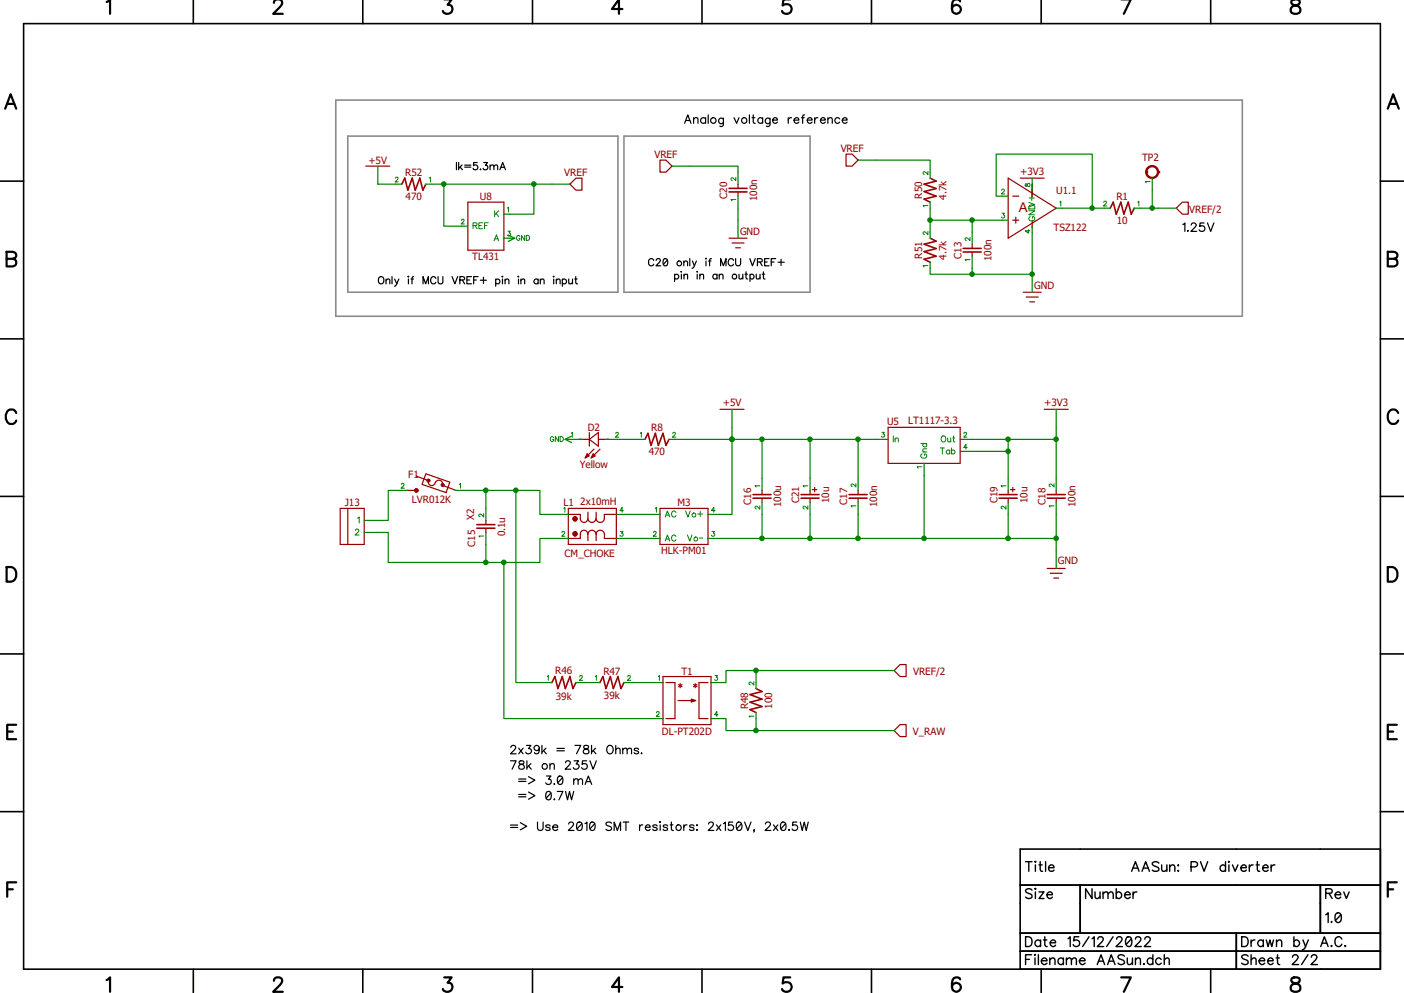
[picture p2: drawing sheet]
<svg xmlns="http://www.w3.org/2000/svg" width="297mm" height="210mm" viewBox="0 0 297 210" stroke-linecap="round" stroke-linejoin="round" font-family="sans-serif">
<path d="M0 0h297v210h-297z" fill-rule="evenodd" fill="#fff" stroke="#fff" stroke-width=".34"/>
<g fill="none" stroke="#000" stroke-width=".25">
<path d="M96.6 34.4v1.5M97 34.4v1.5M97.3 35.3l.5 .6M97.7 34.9l-.7 .7M98.3 34.9h1.3M98.3 35.3h1.3M101 34.4h-.8v.7a.53 .53 0 0 1 .8-.1 .53 .53 0 0 1-.2 .8 .53 .53 0 0 1-.7-.2M101.6 35.9h.1zM102.3 34.4h.8l-.4 .6a.5 .5 0 0 1 .4 .8 .5 .5 0 0 1-.9-.2M103.7 35.2l.4-.3 .3 .1 .1 .9M103.7 34.9v1M104.5 35.2l.4-.3 .3 .1 .1 .9"/>
<path d="M105.7 35.9l.6-1.5 .6 1.5M106 35.4h.7M144.8 26.1l.7-1.8 .7 1.8M145.1 25.5h.8M146.7 25.2l.5-.3 .4 .1 .1 1.1M146.7 24.9v1.2M149.3 24.9v1.2M149.3 25.1a.59 .59 0 0 0-.9-.1 .59 .59 0 0 0 0 .9 .59 .59 0 0 0 .9-.1M149.8 24.3v1.8M153 25v1.3a.47 .47 0 0 1-.2 .4 .47 .47 0 0 1-.5 0M153 25.2a.57 .57 0 0 0-.8-.1 .57 .57 0 0 0 0 .9 .57 .57 0 0 0 .8-.1M155.3 24.9l.5 1.2 .5-1.2"/>
<path d="M158.5 24.3v1.8M159.1 24.9h.6M159.3 24.3v1.4l.1 .3 .4 .1M161.3 25.1a.57 .57 0 0 0-.8 0 .57 .57 0 0 0 0 .8 .57 .57 0 0 0 .8-.1M161.3 24.9v1.2M162.9 25v1.3a.47 .47 0 0 1-.3 .4 .47 .47 0 0 1-.5 0M162.9 25.2a.57 .57 0 0 0-.8-.1 .57 .57 0 0 0 0 .9 .57 .57 0 0 0 .8-.1M163.4 25.4h1.1a.55 .55 0 0 0-.8-.5 .55 .55 0 0 0-.2 .9 .54 .54 0 0 0 1 0M166.8 24.9v1.2M167.4 24.9a.57 .57 0 0 0-.6 .5M168 25.4h1a.55 .55 0 0 0-.8-.5 .55 .55 0 0 0-.1 .9 .54 .54 0 0 0 .9 0M169.5 24.9h.6"/>
<path d="M170.2 24.3l-.3 .1-.1 .2v1.5M170.8 25.4h1a.55 .55 0 0 0-.8-.5 .55 .55 0 0 0-.1 .9 .54 .54 0 0 0 .9 0M172.3 24.9v1.2M173 24.9a.57 .57 0 0 0-.7 .5M173.6 25.4h1a.55 .55 0 0 0-.8-.5 .55 .55 0 0 0-.1 .9 .54 .54 0 0 0 .9 0M175.1 25.2l.5-.3 .4 .1 .1 1.1M175.1 24.9v1.2M177.6 25.1a.57 .57 0 0 0-.8 0 .57 .57 0 0 0 0 .8 .57 .57 0 0 0 .8-.1M178.2 25.4h1a.55 .55 0 0 0-.8-.5 .55 .55 0 0 0-.1 .9 .54 .54 0 0 0 .9 0M80.2 58.7l.3-.2a.75 .75 0 0 1 .7 .8 .75 .75 0 0 1-.9 .7l-.2-.5zM81.7 59.3l.3-.3 .4 .1 .1 .9M81.7 59v1"/>
<path d="M82.9 58.5v1.5M83.5 59l.4 1-.2 .5h-.3M84.4 59l-.5 1M86.3 58.5h.2zM86.4 59v1M87 59h.5M87.5 58.5l-.3 .3v1.2M92.2 58.9a.56 .56 0 0 0-.6-.4 .56 .56 0 0 0-.5 .6v.4a.57 .57 0 0 0 .5 .5 .57 .57 0 0 0 .6-.3M92.7 58.5v1.1a.52 .52 0 0 0 .5 .4 .52 .52 0 0 0 .5-.4v-1.1M95.6 58.5l.6 1.5 .6-1.5M97.3 59.2h.9l.1-.4-.4-.3h-.6v1.5M97.8 59.2l.5 .8"/>
<path d="M98.8 59.2h.6M99.7 58.5h-.9v1.5h.9M100.2 59.2h.6M101.1 58.5h-.9v1.5M101.6 59.3h1.3M102.3 58.6v1.3M104.9 59.2a.49 .49 0 0 1 .7 0 .49 .49 0 0 1 0 .7 .49 .49 0 0 1-.7-.1M104.9 59v1.5M106.2 58.5h.2zM106.3 59v1M106.8 59.3l.4-.3 .4 .1 .1 .9M106.8 59v1"/>
<path d="M109.6 58.5h.1zM109.7 59v1M110.2 59.3l.4-.3 .4 .1v.9M110.2 59v1M113.8 59v1M113.8 59.2a.49 .49 0 0 0-.7 0 .49 .49 0 0 0 0 .7 .49 .49 0 0 0 .7-.1M114.3 59.3l.4-.3 .3 .1 .1 .9M114.3 59v1M117.1 58.5h.1zM117.1 59v1M117.7 59.3l.3-.3 .4 .1 .1 .9M117.7 59v1"/>
<path d="M119 59v1.5M119 59.2a.49 .49 0 0 1 .7 0 .49 .49 0 0 1 0 .7 .49 .49 0 0 1-.7-.1M120.3 59l.1 1h.3l.4-.3M121.1 59v1M121.6 59h.5M121.8 58.5v1.2l.1 .3h.3M138.3 55.1a.56 .56 0 0 0-.6-.4 .56 .56 0 0 0-.5 .6v.4a.57 .57 0 0 0 .5 .5 .57 .57 0 0 0 .6-.3M138.8 55.1l.3-.4 .5 .1 .1 .2-.2 .5-.7 .7h1M140.5 54.8a.47 .47 0 0 1 .7 .2l.1 .4a.66 .66 0 0 1-.6 .8 .97 .97 0 0 1-.2-1.4zM141.2 55l-.9 .9M142.7 58v1.5M142.7 58.2a.5 .5 0 0 1 .7-.1 .5 .5 0 0 1 0 .8 .5 .5 0 0 1-.7-.1"/>
<path d="M144.1 57.5h.1zM144.1 58v1M144.7 55.5l.3-.3 .4 .1 .1 .9M144.7 55.2v1M144.7 58.3l.2-.3h.5l.1 1M144.7 58v1M145.9 54.7v1.5M146.5 55.2l.4 1-.3 .5h-.2M147.3 55.2l-.4 1M147.5 57.4v.1zM147.5 58v1M148 58.3l.3-.3h.5v1"/>
<path d="M148 58v1M149.4 54.6v.2zM149.4 55.2v1M149.9 55.2h.5M150.5 54.7l-.3 .1-.1 .2v1.2M151.7 58.2a.5 .5 0 0 0-.8-.1 .5 .5 0 0 0 0 .8 .5 .5 0 0 0 .8-.1M151.7 58v1M152.1 58.3l.3-.3h.5l.1 1M152.1 58v1M152.4 56.2v-1.5l.6 1.5 .6-1.5v1.5M155.2 55.1a.56 .56 0 0 0-.7-.4 .56 .56 0 0 0-.4 .6v.4a.57 .57 0 0 0 .4 .5 .57 .57 0 0 0 .7-.3M155.6 54.7v1.1a.54 .54 0 0 0 .5 .4 .54 .54 0 0 0 .6-.4v-1.1"/>
<path d="M156.3 58l.1 .9 .4 .1 .3-.3M157.1 58v1M157.6 58h.5M157.8 57.5v1.2l.4 .3M158.6 54.7l.6 1.5 .6-1.5M158.7 58v1.5M158.7 58.2a.48 .48 0 0 1 .7 0 .48 .48 0 0 1 0 .7 .48 .48 0 0 1-.7-.1M160 58l.1 .9 .3 .1 .4-.3M160.2 55.4h.9l.1-.5-.3-.2h-.7v1.5M160.7 55.4l.5 .8M160.8 58v1M161.2 58h.6"/>
<path d="M161.5 57.5v1.4l.3 .1M161.8 55.4h.5M162.7 54.7h-.9v1.5h.9M163.2 55.4h.5M164.1 54.7h-.9v1.5M164.6 55.5h1.3M165.2 54.8v1.3M250.2 47.5l.5-.3v1.7M251.2 48.9h.2zM252 47.6l.3-.4h.4l.4 .3-.3 .6-.9 .8h1.3M254.7 47.2h-.8l-.1 .7a.64 .64 0 0 1 1 .1 .64 .64 0 0 1-.2 .9 .64 .64 0 0 1-.9-.3M255.4 47.2l.7 1.7 .7-1.7"/>
<path d="M89.5 60v-1.5l.5 1.5 .6-1.5v1.5M108.1 158.1l.3-.5 .6 .2a.55 .55 0 0 1-.2 .8l-.8 .8h1.2M109.7 158.2l1 1.2M110.7 158.2l-1 1.2M111.4 157.6h.9l-.5 .7a.58 .58 0 0 1 .7 .7 .58 .58 0 0 1-.9 .4l-.4-.3M114.1 158.2a.57 .57 0 0 1-.8 .5 .57 .57 0 0 1-.2-.9 .57 .57 0 0 1 .9 .1 1.23 1.23 0 0 1-.4 1.5l-.4-.1-.1-.1M114.6 157.6v1.8M115 158.7l.6 .7M115.5 158.2l-.9 .9M117.8 158.3h1.6M117.8 158.8h1.6M121.6 157.6h1.3l-.9 1.8"/>
<path d="M123.6 157.7a.36 .36 0 0 0 .1 .6 .64 .64 0 0 1 .8 .3 .64 .64 0 0 1-.1 .7l-.6 .1a.51 .51 0 0 1-.4-.5 .51 .51 0 0 1 .5-.5l.3-.1a.36 .36 0 0 0 .2-.6zM125.1 157.6v1.8M125.5 158.7l.6 .7M126 158.2l-.9 .9M128.5 157.9a.66 .66 0 0 1 .8-.2 .66 .66 0 0 1 .4 .6v.5a.68 .68 0 0 1-.7 .6 .68 .68 0 0 1-.6-.6zM130.3 158.6l.4-.4 .4 .1 .1 1.1M130.3 157.6v1.8M131.7 158.6l.5-.4 .4 .1 .1 1.1M131.7 158.2v1.2M132.7 158.6l.4-.4 .4 .1 .1 1.1M135.1 158.5a.54 .54 0 0 0-.9 0v.2l.8 .2 .1 .3a.54 .54 0 0 1-.9 0M135.6 159.3h.2z"/>
<path d="M108 160.9h1.2l-.9 1.8M108 174.5h1.5M108 175h1.5M109.7 164.8h1.6M109.7 165.3h1.6M109.7 168h1.6M109.7 168.5h1.6M109.9 161a.36 .36 0 0 0 .2 .6 .64 .64 0 0 1 .7 .2 .64 .64 0 0 1-.1 .8l-.5 .1a.51 .51 0 0 1-.5-.6 .51 .51 0 0 1 .5-.4l.4-.1a.36 .36 0 0 0 .1-.6zM110.1 174l1.3 .8-1.3 .7M111.5 160.9v1.8M111.8 164.3l1.4 .7-1.4 .8M111.8 167.5l1.4 .8-1.4 .7"/>
<path d="M111.8 162l.6 .7M112.3 161.5l-.8 .8M113.7 173.9v1.2a.6 .6 0 0 0 .6 .5 .6 .6 0 0 0 .6-.5v-1.2M115.6 164.1h.9l-.5 .7a.59 .59 0 0 1 .5 1 .59 .59 0 0 1-1.1-.2M115.7 167.5a.58 .58 0 0 1 .8 .2 .9 .9 0 0 1-.5 1.5 1.14 1.14 0 0 1-.3-1.7zM116.3 161.8l.5-.3 .4 .1 .1 1.1M116.3 161.5v1.2M116.4 174.7a.54 .54 0 0 0-1 0l.1 .2 .8 .2 .1 .3a.54 .54 0 0 1-1 0M116.5 167.7l-1 1.1M116.9 175h1.1a.58 .58 0 0 0-.6-.5 .58 .58 0 0 0-.6 .6 .58 .58 0 0 0 .5 .5h.3l.4-.2M117.2 165.8h.1zM117.2 169.1h.1z"/>
<path d="M117.9 167.4h1.2l-.9 1.8M118.2 164.2a.58 .58 0 0 1 .8 .3 .9 .9 0 0 1-.6 1.4 1.14 1.14 0 0 1-.2-1.7zM119 164.5l-1 1.1M119.6 161.3l.4-.4 .6 .2a.55 .55 0 0 1-.2 .7l-.9 .9h1.2M119.6 167.4l.5 1.8 .4-1.8 .4 1.8 .5-1.8M120.3 174.3l.4-.4 .5 .1a.55 .55 0 0 1-.1 .8l-.9 .8h1.2M121.4 165.1l.4-.4 .4 .1 .1 1.1M121.4 164.7v1.2M121.5 160.9h.9l-.5 .7a.58 .58 0 0 1 .6 .6 .58 .58 0 0 1-.8 .5l-.4-.4M122.2 173.9a.61 .61 0 0 1 .9 .3 .9 .9 0 0 1-.6 1.4 .94 .94 0 0 1-.5-1.4zM122.3 165.1l.4-.4 .4 .1 .1 1.1M123.1 174.2l-1.1 1.1"/>
<path d="M123.7 174.2l.5-.3v1.7M123.8 165.9l.7-1.8 .7 1.8M124 165.3h.9M124.1 160.9h-.9l-.1 .8a.64 .64 0 0 1 1 0 .64 .64 0 0 1-.2 1 .64 .64 0 0 1-.9-.4M124.8 160.9l.7 1.8 .7-1.8M125 173.9a.58 .58 0 0 1 .8 .3 .9 .9 0 0 1-.6 1.4 1.14 1.14 0 0 1-.2-1.7zM125.8 174.2l-1 1.1M129.4 174.1a.67 .67 0 0 0-.7-.3 .67 .67 0 0 0-.5 .5l.2 .2 .8 .4 .2 .5a.78 .78 0 0 1-1.2 0M129.9 175.6v-1.7l.7 1.7 .7-1.7v1.7M131.8 173.9h1.2M132.4 173.9v1.7M135.3 174.5v1.1"/>
<path d="M136 174.5a.57 .57 0 0 0-.7 .5M136.5 175h1a.55 .55 0 0 0-.7-.5 .55 .55 0 0 0-.2 .9 .54 .54 0 0 0 .9 0M139 174.7a.54 .54 0 0 0-.9 0l.1 .2 .7 .2 .1 .3a.54 .54 0 0 1-.9 0M139.7 173.8v.1zM139.7 174.5v1.1M141.2 174.7a.54 .54 0 0 0-.9 0l.1 .2 .7 .2 .1 .3a.54 .54 0 0 1-.9 0M141.8 174.5h.6M142 173.9v1.4l.1 .3h.4M144.7 174.5v1.1M145.3 174.5a.57 .57 0 0 0-.6 .5M146.8 174.7a.54 .54 0 0 0-.9 0l.1 .2 .7 .2 .1 .3a.54 .54 0 0 1-.9 0M147.4 174.5h.1z"/>
<path d="M147.4 175.6h.1zM149.9 174.3l.3-.4 .6 .1a.55 .55 0 0 1-.1 .8l-.9 .8h1.2M151.6 174.5l.9 1.1M152.5 174.5l-.9 1.1M153 174.2l.5-.3v1.7M155 173.9h-.8l-.1 .7a.63 .63 0 0 1 .9 0 .63 .63 0 0 1-.1 1 .63 .63 0 0 1-.9-.3M156 173.9a.58 .58 0 0 1 .8 .3 .83 .83 0 0 1 .1 1 .83 .83 0 0 1-.9 .4 1.37 1.37 0 0 1 0-1.7zM156.8 174.2l-1 1.1M157.5 173.9l.7 1.7 .7-1.7M159.6 175.6h-.2h.2l-.2 .4M161.9 174.3l.1-.3 .3-.1 .6 .1a.55 .55 0 0 1-.2 .8l-.9 .8h1.3M163.6 174.5l.9 1.1"/>
<path d="M164.5 174.5l-.9 1.1M165.4 173.9a.58 .58 0 0 1 .8 .3 .9 .9 0 0 1-.6 1.4 1.14 1.14 0 0 1-.2-1.7zM166.2 174.2l-1 1.1M166.9 175.5v.1zM168.6 173.9h-.9l-.1 .7a.63 .63 0 0 1 1 0 .63 .63 0 0 1-.1 1 .63 .63 0 0 1-.9-.3M169.3 173.9l.4 1.7 .4-1.7 .5 1.7 .4-1.7"/>
<circle cx="150.9" cy="25.5" r=".6"/>
<circle cx="157.4" cy="25.5" r=".59"/>
<circle cx="143.7" cy="55.7" r=".51"/>
<circle cx="155.4" cy="58.5" r=".51"/>
<circle cx="115.2" cy="162.1" r=".59"/>
<circle cx="143.6" cy="175" r=".59"/>
</g>
<path d="M71 21.2h191.8v45.7h-191.8zM73.6 28.8h57.1v33h-57.1zM132 28.8h39.4v33h-39.4z" fill="none" stroke="#8a8a8a" stroke-width=".34"/>
<g fill="none" stroke="#008000" stroke-width=".25">
<path d="M79.9 35.1v3.8h5.1M90.1 38.9h30.5M93.9 38.9v8.9h3.8M112.9 38.9v6.4h-5M142.2 35.1h13.9v3.8M181.5 33.9h15.3v3.8M218.4 37.7v3.8M156.1 41.5v8.9M196.8 55.5v2.5h8.9M196.8 42.8v7.6M196.8 46.6h8.9M205.7 54.2v3.8h12.7"/>
<path d="M212 41.5h-1.3v-8.9h20.4v11.4h-6.4M212 46.6h-6.3v5M218.4 49.1v12.7M231.1 44h3.8M243.8 40.2v3.8h-3.9M243.8 44h5M119.5 92.9h3.6M119.5 92.9l1.4 .7M120.9 92.2l-1.4 .7M128.2 92.9h8.2M154.9 86.6v6.3h-13.4M161.2 92.9v10.8"/>
<path d="M171.4 92.9v10.8M181.5 92.9v10.8M185.3 92.9h-30.4v15.9h-5.1M205.7 95.5h7.6M213.3 92.9v10.8M223.4 86.6v6.3h-17.7M223.4 92.9v10.8M77 112.6h5.1v6.4h20.7v-6.4M86.3 103.7h-4.2v6.4h-5.1M96.4 103.7h6.4v6.4M102.8 103.7h6.3v40.7h7.7M102.8 119h3.8v33h33.7"/>
<path d="M109.1 103.7h5.1v5.1h6M120.2 113.9h-6v5.1h-7.6M130.4 113.9h9.2M130.4 108.8h9.2M161.2 106.3v7.6h-11.4M171.4 106.3v7.6M181.5 106.3v7.6h-20.3M181.5 113.9h14M195.5 100.5v13.4h27.9v-7.6M213.3 106.3v7.6M223.4 113.9v6.3M121.8 144.4h5.1"/>
<path d="M132 144.4h8.3M150.4 144.4h3.2v-2.6h6.3v3.8M159.9 141.8h29.2M159.9 150.7v3.8h-6.3v-2.5h-3.2M159.9 154.5h29.2"/>
</g>
<g fill="#008000" stroke="#008000" stroke-width=".21">
<circle cx="223.4" cy="92.9" r=".49"/>
<circle cx="213.3" cy="92.9" r=".49"/>
<circle cx="213.3" cy="95.4" r=".49"/>
<circle cx="154.8" cy="92.9" r=".49"/>
<circle cx="161.2" cy="92.9" r=".49"/>
<circle cx="181.5" cy="92.9" r=".49"/>
<circle cx="171.3" cy="92.9" r=".49"/>
<circle cx="161.2" cy="113.9" r=".49"/>
<circle cx="223.4" cy="113.9" r=".49"/>
<circle cx="181.5" cy="113.9" r=".49"/>
<circle cx="195.5" cy="113.9" r=".49"/>
<circle cx="213.3" cy="113.9" r=".49"/>
<circle cx="218.3" cy="58" r=".49"/>
<circle cx="205.6" cy="58" r=".49"/>
<circle cx="171.3" cy="113.9" r=".49"/>
<circle cx="159.9" cy="141.8" r=".49"/>
<circle cx="243.7" cy="44" r=".49"/>
<circle cx="231" cy="44" r=".49"/>
<circle cx="196.7" cy="46.5" r=".49"/>
<circle cx="205.6" cy="46.5" r=".49"/>
<circle cx="102.8" cy="103.7" r=".49"/>
<circle cx="109.1" cy="103.7" r=".49"/>
<circle cx="102.8" cy="118.9" r=".49"/>
<circle cx="106.6" cy="118.9" r=".49"/>
<circle cx="159.9" cy="154.5" r=".49"/>
<circle cx="93.9" cy="38.9" r=".49"/>
<circle cx="112.9" cy="38.9" r=".49"/>
</g>
<g fill="none" stroke="#970000" stroke-width=".34">
<path d="M85 38.9l.6-1.2 .7 2.5 .9-2.5 .6 2.5 1-2.5 .7 2.5 .6-1.3M154.2 39.8h3.8M196.8 37.7l1.2 .6-2.5 .6 2.5 1-2.5 .6 2.5 1-2.5 .6 1.3 .7M154.2 40.6h3.8M196.8 50.4l1.2 .6-2.5 .6 2.5 1-2.5 .6 2.5 1-2.5 .6 1.3 .7M203.8 52.5h3.8M203.8 53.3h3.8M234.9 44l.6-1.2 .6 2.5 1-2.5 .6 2.5 1-2.5 .6 2.5 .6-1.3M136.4 92.9l.7-1.2 .6 2.5 .9-2.5 .7 2.5 1-2.5 .6 2.5 .6-1.3M100.9 111h3.8M100.9 111.7h3.8M159.3 105.4h3.8"/>
<path d="M159.3 104.6h3.8M169.5 105.4h3.8M169.5 104.6h3.8M179.6 105.4h3.8M179.6 104.6h3.8M211.4 105.4h3.8M211.4 104.6h3.8M221.5 105.4h3.8M221.5 104.6h3.8M116.8 144.4l.6-1.3 .6 2.5 1-2.5 .6 2.5 1-2.5 .6 2.5 .6-1.2M126.9 144.4l.7-1.3 .6 2.5 .9-2.5 .7 2.5 .9-2.5 .7 2.5 .6-1.2M159.9 145.6l1.3 .7-2.5 .6 2.5 1-2.5 .6 2.5 .9-2.5 .7 1.2 .6"/>
</g>
<g fill="none" stroke="#970000" stroke-width=".25">
<path d="M77.4 35.1h5.1M120.6 38.9l1.2-1.2h1.3v2.5h-1.3zM139.6 33.9h1.3l1.3 1.2-1.3 1.3h-1.3zM156.1 38.9v.9M179 32.6h1.3l1.2 1.3-1.2 1.2h-1.3zM215.8 37.7h5.1M154.2 50.4h3.8M154.9 51.4h2.5M155.6 52.4h1M156.1 40.7v.8M205.7 51.6v.9M205.7 53.4v.8"/>
<path d="M248.8 44l1.3-1.2h1.3v2.5h-1.3zM216.5 61.8h3.8M217.1 62.8h2.5M217.8 63.8h1.1M122.5 92.9h2.2M124.7 92.9l1.9-1.4v2.9zM124.7 91.5v2.9M125.6 95l-1.1 1.2M126.6 92.9h2.2M126.9 95l-1.2 1.2M152.3 86.6h5.1M220.9 86.6h5.1"/>
<path d="M72 107.5h5v7.6h-5zM73.6 107.5v7.6M86.1 103.7h2.1M88.1 100.7l2.5 .9M90.1 100.2l5.1 1.8-.8 2.2-5.1-1.8zM90.7 101.6a.74 .74 0 0 0 .4 1 .74 .74 0 0 0 1-.5M92.1 102.1a.8 .8 0 0 1 1-.5 .8 .8 0 0 1 .5 1M93.6 102.6l2.8 1.1M102.8 110.1v.8M102.8 111.8v.8M120.2 108.8h2.6v.9a.78 .78 0 0 0 .7 .8 .78 .78 0 0 0 .8-.8M120.2 107.5h10.2v7.6h-10.2z"/>
<path d="M124.3 112.9a.78 .78 0 0 0-.8-.8 .78 .78 0 0 0-.7 .8v1h-2.6M124.4 113a.85 .85 0 0 1 .8-.9 .85 .85 0 0 1 .9 .9M124.4 108.3v1.3M124.4 113v1.3M126.1 109.7a.85 .85 0 0 1-.9 .8 .85 .85 0 0 1-.8-.8M126.1 108.3v1.3M127.8 109.7a.87 .87 0 0 1-.8 .8 .87 .87 0 0 1-.9-.8M127.8 113a.87 .87 0 0 0-.8-.9 .87 .87 0 0 0-.9 .9v1.3M127.9 113l-.1 .9h2.6M130.4 108.8h-2.6v.8M139.6 107.5h10.2v7.6h-10.2zM161.2 103.7v.8"/>
<path d="M161.2 105.5v.8M171.4 103.7v.8M171.4 105.5v.8M171.8 103.5h1M172.3 103.1v.9M181.5 103.7v.8M181.5 105.5v.8M213.3 103.7v.8M213.3 105.5v.8M213.7 103.5h1M214.2 103.1v.9M223.4 103.7v.8"/>
<path d="M223.4 105.5v.8M221.5 120.2h3.8M222.2 121.2h2.5M222.9 122.3h1M140.3 143.1h10.1v10.1h-10.1zM140.9 144.4h1.9v7.6h-1.9M143.4 148.2h2.8M143.6 144.8l.7 .4M143.9 144.6v.9M144.3 144.8l-.7 .4M146.7 144.8l.7 .4M147.1 144.6v.9"/>
<path d="M147.4 144.8l-.7 .4M149.8 144.4h-1.9v7.6h1.9M189.1 154.5l1.3-1.3h1.3v2.6h-1.3zM189.1 141.8l1.3-1.3h1.3v2.6h-1.3z"/>
</g>
<g fill="none" stroke="#008000" stroke-width=".21">
<path d="M83.7 37.7l.1-.2h.3l.1 .2-.1 .3-.5 .5h.6M90.8 37.7l.3-.2v1M155.7 37.5v.7l-.8-.6-.2 .1-.1 .3 .3 .1M196.3 36.2v.7l-.8-.6-.2 .1v.3l.2 .2M155.7 42.2h-1.1l.3 .3M196.3 48.9v.7l-.8-.6-.2 .1v.3l.2 .2M196.3 43.5h-1l.2 .2M196.3 56.2h-1l.2 .2M205.2 50.2v.7l-.8-.6-.2 .1v.3l.2 .1M205.2 54.9h-1l.2 .3M233.5 42.8l.2-.3 .3 .1 .1 .2-.2 .3-.5 .5h.7M240.7 42.8l.2-.3v1.1"/>
<path d="M117.1 92.6a.47 .47 0 0 0-.7 0 .47 .47 0 0 0 .2 .7l.3 .1 .2-.2v-.2h-.2M118.2 92.3v1.1l-.7-1.1v1.1M118.5 92.3h.3a.58 .58 0 0 1 .4 .6 .58 .58 0 0 1-.4 .5h-.3zM120.9 91.7l.2-.3v1.1M130.3 91.7l.1-.3 .3 .1 .1 .2-.1 .3-.5 .5h.7M135.5 91.7l.2-.3v1.1M142.3 91.7l.2-.3 .3 .1 .1 .2-.2 .3-.5 .5h.8M75.2 112.2a.37 .37 0 0 1 .6-.3 .37 .37 0 0 1-.1 .7l-.6 .6h.9M75.6 109.6l.4-.3v1.3M84.9 102.5l.2-.3 .3 .1 .1 .1-.2 .4-.5 .5h.7M97.2 102.4l.2-.2v1.1M102.3 113.4h-1l.2 .2"/>
<path d="M102.3 108.6v.7l-.7-.6-.3 .2v.3l.3 .1M118.9 112.6a.3 .3 0 0 1 .3-.2 .3 .3 0 0 1 .3 .3l-.7 .7h.7M119.3 107.5l.2-.2v1M131.2 112.4h.6l-.3 .4a.34 .34 0 0 1 .3 .3 .34 .34 0 0 1-.3 .4 .34 .34 0 0 1-.4-.3M131.9 108h-.8l.5-.7v1M138.3 112.6l.1-.2h.3l.1 .2-.1 .3-.5 .5h.7M138.6 107.5l.3-.2v1M140.7 109.3l.5-1.2 .5 1.2M140.7 114.4l.5-1.2 .5 1.2M140.9 108.9h.6M140.9 114h.6M143 108.4a.53 .53 0 0 0-.7-.3 .53 .53 0 0 0-.2 .8 .48 .48 0 0 0 .4 .4 .48 .48 0 0 0 .5-.2"/>
<path d="M143 113.5a.53 .53 0 0 0-.7-.3 .53 .53 0 0 0-.2 .8 .48 .48 0 0 0 .4 .4 .48 .48 0 0 0 .5-.3M145 108.1l.5 1.2 .5-1.2M145.4 113.2l.5 1.2 .5-1.2M147.6 108.7h1.1M148 113.8h.7M148.1 108.2v1.1M150.6 112.4h.5l-.2 .4h.1a.36 .36 0 0 1 .1 .6 .36 .36 0 0 1-.6-.2M151.3 108h-.8l.5-.7v1M160.7 107v.7l-.7-.6-.3 .1 .1 .3 .2 .1M160.7 102.7h-1l.2 .3M170.9 107v.7l-.7-.6-.3 .1v.3l.2 .1M170.9 102.7h-1l.2 .3"/>
<path d="M181.1 107h-1.1l.3 .2M181.1 102.3v.7l-.8-.6-.3 .1 .1 .3 .2 .1M212.8 102.7h-1l.2 .3M212.8 107v.7l-.7-.6-.3 .1v.3l.2 .1M223 107h-1l.2 .2M223 102.3v.7l-.7-.6-.3 .1v.3l.2 .1M115.8 143.1l.2-.2v1M122.6 143.1l.2-.2h.3l.1 .2-.1 .3-.5 .5h.7M125.9 143.1l.3-.2v1M132.8 143.1l.2-.2h.3l.1 .2-.2 .3-.5 .5h.7M138.9 150.7l.2-.2h.3v.2l-.1 .3-.5 .5h.7M139.3 143.1l.2-.2v1"/>
<path d="M151.3 142.9h.5l-.3 .4h.1a.35 .35 0 0 1 .1 .5 .35 .35 0 0 1-.5-.1M151.9 151.2h-.7l.4-.7v1M159.5 151.5h-1l.2 .2M159.5 144.2v.7l-.7-.6-.3 .1v.3l.2 .1"/>
<circle cx="146.8" cy="108.9" r=".43"/>
<circle cx="147.2" cy="114" r=".43"/>
</g>
<g fill="#970000" stroke="#970000" stroke-width=".21">
<path d="M125.5 95.9l.4 .5-.9 .5z"/>
<path d="M124.2 95.9l.5 .5-1 .5z"/>
<path d="M146.2 147.8l1 .4-1 .3z"/>
<circle cx="88.1" cy="103.7" r=".36"/>
<circle cx="88.1" cy="103.8" r=".36"/>
<circle cx="90.6" cy="101.6" r=".3"/>
<circle cx="93.6" cy="102.6" r=".3"/>
<circle cx="121.6" cy="109.7" r=".46"/>
<circle cx="121.6" cy="112.9" r=".46"/>
</g>
<path d="M87.7 103.7l.7 .1zM90.3 101.6h.7M93.3 102.6h.7M121.2 109.8h.9M121.7 112.4v1" fill="none" stroke="#970000" stroke-width=".21"/>
<circle cx="242.5" cy="36.4" r=".25" fill="#970000"/>
<path d="M242.5 36.4a1.25 1.25 0 0 1 1.2-1.3 1.25 1.25 0 0 1 1.3 1.3" fill="none" stroke="#970000" stroke-width=".51"/>
<circle cx="245" cy="36.4" r=".25" fill="#970000"/>
<path d="M242.5 36.4a1.25 1.25 0 0 0 1.2 1.2 1.25 1.25 0 0 0 1.3-1.2" fill="none" stroke="#970000" stroke-width=".51"/>
<g fill="none" stroke="#008000" stroke-width=".21">
<path d="M216.9 38.9v.5h.2l.5-.6a.36 .36 0 0 1 .3 .3 .36 .36 0 0 1-.2 .4l-.3-.2-.2-.4zM243.3 38.4h-1l.2 .3M97.6 46.6l.2-.2h.3l.1 .2-.2 .3-.5 .5h.7M100.1 47.7l.8-.1v-.4l-.8-.1v1.3M100.5 47.7l.4 .7M101.3 47.7h.5M102.1 47.1h-.8v1.3h.8M102.5 47.7h.5M103.3 47.1h-.8v1.3M104.5 50.9l.5-1.2 .5 1.2M104.6 44.6v1.2M104.7 50.5h.6"/>
<path d="M104.9 45.1l.6 .7M105.5 44.6l-.9 .8M107.3 44l.3-.2v1M107.4 48.9h.5l-.2 .4h.1a.36 .36 0 0 1 .1 .6 .36 .36 0 0 1-.6-.2M110 50a.44 .44 0 0 0-.7 0 .44 .44 0 0 0 .1 .7l.4 .1 .2-.2v-.2h-.2M111 49.8v1l-.7-1v1M111.3 49.8h.4a.58 .58 0 0 1 .3 .5 .58 .58 0 0 1-.3 .5h-.4zM211.9 40.3l.2-.3h.3l.1 .2-.2 .4-.5 .4h.8M212 45.1h.5l-.3 .4h.1a.36 .36 0 0 1 .1 .6 .36 .36 0 0 1-.6-.2M217.6 48.6v.7l-.7-.5h1M217.6 44.6h1.3l-1.3 .8h1.3M217.6 42.8l1.3 .5-1.3 .5"/>
<path d="M217.7 41.9h1.1M217.8 43.5l.8-.1 .3 .2v.6h-1.3zM217.9 45.8a.53 .53 0 0 0-.2 .7 .53 .53 0 0 0 .7 .2 .47 .47 0 0 0 .5-.4 .47 .47 0 0 0-.5-.5v.3M218.3 41.3v1.1M224.2 42.8l.2-.3v1.1M186.6 91.4h.5l-.3 .4h.1a.36 .36 0 0 1 .1 .6 .36 .36 0 0 1-.6-.2M189 92.2v1.3M189.4 92.9l.3-.3 .3 .1v.8M189.4 92.6v.9M194.8 93.8h1.2M195 98.7h-1l.2 .3M195.1 96a.46 .46 0 0 0-.3 .6 .46 .46 0 0 0 .5 .3h.3a.45 .45 0 0 0 .5-.4 .45 .45 0 0 0-.5-.5v.3"/>
<path d="M195.2 95.6h.8M195.4 93.8a.4 .4 0 0 0-.1 .6 .4 .4 0 0 0 .6 0 .4 .4 0 0 0 0-.6M196 94.9l-.7 .1-.1 .3 .3 .3M198.9 94.7h.9M199.2 92.4a.6 .6 0 0 1 .9 .3 .6 .6 0 0 1-.6 .8l-.4-.5zM199.3 94.7v1.3M200.5 92.6v.8l.3 .1 .3-.2M200.9 95.2v.8M200.9 95.3a.42 .42 0 0 0-.6 0 .42 .42 0 0 0 0 .6 .42 .42 0 0 0 .6-.1M201.1 92.6v.9M201.3 95.3a.41 .41 0 0 1 .6 0 .41 .41 0 0 1 0 .6 .41 .41 0 0 1-.6-.1M201.3 94.7v1.3"/>
<path d="M201.5 92.6h.5M201.7 92.2v1.1l.1 .1 .2 .1M203.9 91.7l.2-.3 .3 .1 .1 .2-.6 .8h.7M204.6 94.7h-.7l.4-.7v1"/>
</g>
<g fill="none" stroke="#008000" stroke-width=".25">
<path d="M218.4 38.9v1.3M243.8 37.7v2.5M97.7 47.8h1.3M106.6 45.3h1.3M106.6 50.4h2.3M107.5 49.7l1.4 .7M108.9 50.4l-1.4 .7M212 41.5h1.3M212 46.6h1.3M218.4 47.8v1.3M223.4 44h1.3M185.3 92.9h2.6"/>
<path d="M195.5 98v2.5M203.1 92.9h2.6M203.1 95.5h2.6"/>
</g>
<path d="M213.3 37.7l10.1 6.3-10.1 6.4zM218.4 39.9v1.6M99 42.8h7.6v10.1h-7.6zM214.2 41.5h1.3M214.2 46.6h1.3M214.9 45.9v1.3M218.4 46.6v1.5M187.9 90.4h15.2v7.6h-15.2z" fill="none" stroke="#970000" stroke-width=".25"/>
<g fill="none" stroke="#000" stroke-width=".34">
<path d="M5 5h287v200h-287zM40.9 0v5M76.8 0v5M112.6 0v5M148.5 0v5M184.4 0v5M220.3 0v5M256.1 0v5M0 38.3h5M292 38.3h5M0 71.7h5M292 71.7h5"/>
<path d="M0 105h5M292 105h5M0 138.3h5M292 138.3h5M0 171.7h5M292 171.7h5M292 179.6h-76.2v25.4M215.8 187.2h76.2M215.8 197.4h76.2M228.5 187.2v10.2M261.5 197.4v7.6M279.3 187.2v10.2"/>
<path d="M40.9 205v5M76.8 205v5M112.6 205v5M148.5 205v5M184.4 205v5M215.8 201.2h76.2M220.3 205v5M256.1 205v5"/>
</g>
<g fill="none" stroke="#000" stroke-width=".47">
<path d="M23.2 0l-.6 .4M23.3 -.1v3M58.4 -.1l-.3 .2-.1 .5M59.3 -.1a.65 .65 0 0 1 .3 1.1l-1.8 1.9h2M95.5 -.1l-.8 1.1a.99 .99 0 0 1 1 1.2 .99 .99 0 0 1-1.3 .7l-.6-.3-.1-.3M130.9 -.1l-1.4 2h2.2M130.9 0v2.9M165.7 -.1l-.1 1.3a1.08 1.08 0 0 1 1.6-.1 1.08 1.08 0 0 1-.2 1.6 1.08 1.08 0 0 1-1.6-.4M202 -.1l-.2 .1a2.96 2.96 0 0 0-.3 2.5 .96 .96 0 0 0 1.5 .1 .96 .96 0 0 0-.3-1.5 .96 .96 0 0 0-1.3 .8M202.8 -.1l.3 .4M239.2 0l-1.5 2.9M273.5 -.1l-.2 .1a.59 .59 0 0 0-.1 .6 .59 .59 0 0 0 .4 .4 1.37 1.37 0 0 1 1.5 .9l-.1 .7a1.2 1.2 0 0 1-2-.3 .93 .93 0 0 1 .9-1.1l.6-.2a.59 .59 0 0 0 .5-.4 .59 .59 0 0 0-.2-.6l-.2-.1"/>
<path d="M1.1 23l1.1-3.1 1.2 3.1M1.5 22h1.5M293.6 23l1.1-3.1 1.2 3.1M294 22h1.5M1.4 53.3h1.3l.4 .1a.68 .68 0 0 1 0 1.2l-.4 .1a.81 .81 0 0 1 .8 .8 .81 .81 0 0 1-.8 .8h-1.3zM1.4 54.7h1.3M293.6 53.3h1.3l.4 .1a.68 .68 0 0 1 0 1.2l-.4 .1a.81 .81 0 0 1 .7 .8 .81 .81 0 0 1-.7 .8h-1.3zM293.6 54.7h1.3M3.4 87.3a1.14 1.14 0 0 0-1.3-.7 1.14 1.14 0 0 0-.9 1.2 1.36 1.36 0 0 0 .3 1.4 1.36 1.36 0 0 0 1.5 .3l.4-.6M295.8 87.3a1.14 1.14 0 0 0-1.3-.7 1.14 1.14 0 0 0-.9 1.2 1.35 1.35 0 0 0 .3 1.4 1.35 1.35 0 0 0 1.4 .3l.5-.6M1.4 119.9h1a1.66 1.66 0 0 1 1.1 1.6 1.66 1.66 0 0 1-1.1 1.5h-1zM293.6 119.9h1a1.66 1.66 0 0 1 1.1 1.6 1.66 1.66 0 0 1-1.1 1.5h-1z"/>
<path d="M1.5 154.7h1.2M3.4 153.3h-1.9v3h1.9M293.6 154.7h1.1M295.5 153.3h-1.9v3h1.9M1.5 188.1h1.2M3.4 186.6h-1.9v3.1M293.6 188.1h1.1M295.5 186.6h-1.9v3.1M22.6 207.3l.7-.6v3.1M58 207.4a.65 .65 0 0 1 .5-.7h.6a.7 .7 0 0 1 .5 1.2l-1.8 1.9h2M94 206.7h1.5l-.8 1.2a.99 .99 0 0 1 1 1.1 .99 .99 0 0 1-1.3 .8l-.6-.3-.1-.3M131.7 208.7h-2.2l1.4-2v3.1"/>
<path d="M167.2 206.7h-1.5l-.1 1.3a1.08 1.08 0 0 1 1.6 0 1.08 1.08 0 0 1-.2 1.6 1.08 1.08 0 0 1-1.6-.4M203.1 207.1a.9 .9 0 0 0-.8-.4 .9 .9 0 0 0-.8 .6 2.25 2.25 0 0 0 .3 2.3 .95 .95 0 0 0 1.4-.4 .95 .95 0 0 0-.6-1.3 .95 .95 0 0 0-1.2 .8M237.2 206.7h2l-1.5 3.1M273.3 206.8a.59 .59 0 0 0-.1 .6 .59 .59 0 0 0 .4 .5 1.37 1.37 0 0 1 1.5 .8l-.1 .8a1.2 1.2 0 0 1-2-.3 .93 .93 0 0 1 .9-1.2l.6-.1a.59 .59 0 0 0 .5-.5 .59 .59 0 0 0-.2-.6l-.4-.1z"/>
</g>
<g fill="none" stroke="#000" stroke-width=".3">
<path d="M217 182.2h1.3M217 198.1h.6a1.12 1.12 0 0 1 .7 1.1 1.12 1.12 0 0 1-.7 1h-.6zM217.6 182.2v2.1M218.3 188.3a.76 .76 0 0 0-.7-.4 .76 .76 0 0 0-.6 .6l.2 .3 .9 .3a.5 .5 0 0 1 0 .8 .91 .91 0 0 1-1.1-.2M219 182.2h.2l-.2 .2zM219 187.9l.2 .1-.2 .1zM219 182.9v1.4M219 188.6v1.4M219.8 188.6h1.1l-1.1 1.4h1.1M219.8 182.9h.7M220 182.2v1.7l.2 .3 .4 .1M220.1 198.8v1.4"/>
<path d="M220.1 199.1a.66 .66 0 0 0-.9-.1 .66 .66 0 0 0 0 1 .66 .66 0 0 0 .9-.1M220.7 198.8h.7M221 198.1v1.7l.1 .3 .4 .1M221.2 182.2v2.1M221.5 189.2h1.1a.6 .6 0 0 0-.7-.6 .6 .6 0 0 0-.4 .8 .61 .61 0 0 0 .4 .6 .61 .61 0 0 0 .7-.3M221.8 183.5h1.2a.6 .6 0 0 0-.7-.6 .6 .6 0 0 0-.5 .8 .63 .63 0 0 0 .5 .6 .63 .63 0 0 0 .7-.3M222.2 199.4h1.1a.6 .6 0 0 0-.7-.6 .6 .6 0 0 0-.4 .8 .61 .61 0 0 0 .4 .6 .61 .61 0 0 0 .7-.3M225.9 198.5l.5-.4v2.1M228.2 198.1h-1l-.1 .9a.72 .72 0 0 1 1.1 0 .72 .72 0 0 1-.1 1.1 .72 .72 0 0 1-1.1-.3M230.4 198.1l-1.4 2.1M231 188v2l-1.3-2v2M231 198.5l.5-.4v2.1"/>
<path d="M231.6 188.6l.1 1.3 .5 .1 .5-.4M232.2 198.6l.1-.3 .3-.2h.4l.3 .2a.67 .67 0 0 1-.2 .9l-1 1h1.4M232.7 188.6v1.4M233.3 189.1l.5-.5 .5 .2 .1 1.2M233.3 188.6v1.4M234.4 189.1l.5-.5 .5 .2 .1 1.2M235.5 198.1l-1.4 2.1M236.1 188v2M236.1 188.9a.65 .65 0 0 1 1 0 .65 .65 0 0 1 0 .9 .65 .65 0 0 1-1-.1M236.2 198.6l.1-.3 .3-.2h.4l.3 .2a.67 .67 0 0 1-.2 .9l-1 1h1.3M237.9 189.2h1.2a.65 .65 0 0 0-.9-.5 .65 .65 0 0 0-.2 1 .63 .63 0 0 0 1.1 0M238.4 198.2a.61 .61 0 0 1 1 .3 1.05 1.05 0 0 1-.7 1.7 1.3 1.3 0 0 1-.3-2z"/>
<path d="M239.4 198.5l-1.2 1.3M239.4 184.3l.8-2.1 .8 2.1M239.7 183.6h1M239.7 188.6v1.4M240.2 198.6l.1-.3 .3-.2a.66 .66 0 0 1 .7 .4l-.3 .7-.9 1h1.3M240.5 188.6a.73 .73 0 0 0-.8 .6M241.6 184.3l.8-2.1 .8 2.1M241.9 183.6h1M242.2 198.6l.1-.3 .3-.2a.66 .66 0 0 1 .7 .4l-.3 .7-.9 1h1.3M245.2 182.5a.79 .79 0 0 0-.8-.3 .79 .79 0 0 0-.6 .6 1.25 1.25 0 0 0 1.1 .6l.3 .6a1.03 1.03 0 0 1-1.4 0M245.7 182.9l.2 1.3 .4 .1 .5-.4M246.8 182.9v1.4"/>
<path d="M247.4 183.3l.5-.4 .5 .1 .1 1.3M247.4 182.9v1.4M249.2 184.2h.1zM249.3 182.9v.2zM252 183.3h.8a.55 .55 0 0 0 .4-.8l-.4-.3h-.8v2.1M254 182.2l.7 2.1 .8-2.1M259.2 183.2a.65 .65 0 0 0-.9-.1 .65 .65 0 0 0 0 1 .65 .65 0 0 0 .9-.1M259.2 182.2v2.1M260 182.2h.1l-.1 .2zM260 182.9v1.4M260.7 182.9l.6 1.4 .6-1.4M262.5 183.5h1.2a.6 .6 0 0 0-.8-.6 .6 .6 0 0 0-.4 .8 .63 .63 0 0 0 .5 .6 .63 .63 0 0 0 .7-.3"/>
<path d="M262.7 198.1h.7a1.12 1.12 0 0 1 .7 1.1 1.12 1.12 0 0 1-.7 1h-.7zM264.3 182.9v1.4M264.7 198.8v1.4M265.1 182.9a.73 .73 0 0 0-.8 .6M265.5 198.8a.73 .73 0 0 0-.8 .6M265.7 182.9h.7M266 182.2v1.7l.1 .3 .4 .1M267.1 183.5h1.2a.6 .6 0 0 0-.7-.6 .6 .6 0 0 0-.5 .8 .63 .63 0 0 0 .5 .6 .63 .63 0 0 0 .7-.3M267.3 199.1a.66 .66 0 0 0-1-.1 .66 .66 0 0 0 0 1 .66 .66 0 0 0 1-.1M267.3 198.8v1.4M267.9 198.8l.4 1.4 .3-1.4 .4 1.4 .4-1.4M268.9 182.9v1.4"/>
<path d="M269.7 182.9a.73 .73 0 0 0-.8 .6M270 199.2l.6-.4 .4 .1 .1 1.3M270 198.8v1.4M273.7 199.1a.66 .66 0 0 1 1-.1 .66 .66 0 0 1 0 1 .66 .66 0 0 1-1-.1M273.7 198.1v2.1M275.6 198.8l.6 1.4-.2 .4-.5 .3M276.8 198.8l-.6 1.4M279.7 199.5h1M280.5 193.5l.5-.5v2.1M280.5 188.9l1.1-.1 .2-.2-.1-.4-.4-.2h-.8v2M281.1 188.9l.7 1.1M281.6 195h.2l-.1 .1z"/>
<path d="M282.4 189.2h1.2a.65 .65 0 0 0-.9-.5 .65 .65 0 0 0-.2 1 .64 .64 0 0 0 1.1 0M282.7 193.2a.62 .62 0 0 1 1 .3 1.05 1.05 0 0 1-.7 1.6 1.3 1.3 0 0 1-.3-1.9zM283.7 193.5l-1.2 1.2M283.8 198.6a.74 .74 0 0 0-.8-.5 .74 .74 0 0 0-.6 .8 .84 .84 0 0 0 .3 1.1 .84 .84 0 0 0 1.1-.1v-.2M284.3 188.6l.5 1.4 .6-1.4M217 202.9h.8M218.2 201.9h-1.2v2.1M218.9 201.8v.3zM218.9 202.6v1.4M219.7 201.9v2.1M220.3 203.2h1.2a.65 .65 0 0 0-.9-.5 .65 .65 0 0 0-.2 1 .64 .64 0 0 0 1.1 0M222.1 203l.5-.4 .5 .1 .1 1.3"/>
<path d="M222.1 202.6v1.4M225 202.6v1.4M225 202.9a.65 .65 0 0 0-1-.1 .65 .65 0 0 0 0 1 .65 .65 0 0 0 1-.1M225.6 203l.5-.4 .5 .1 .1 1.3M225.6 202.6v1.4M226.7 203l.5-.4 .4 .1 .1 1.3M228.3 203.2h1.2a.63 .63 0 0 0-.9-.5 .63 .63 0 0 0-.1 1 .6 .6 0 0 0 1 0M232.1 204l.8-2.1 .8 2.1M232.4 203.3h1M234.3 204l.8-2.1 .8 2.1M234.6 203.3h1M237.9 202.2a.75 .75 0 0 0-.8-.3 .75 .75 0 0 0-.6 .5l.4 .4a1.04 1.04 0 0 1 1 .6v.3a.89 .89 0 0 1-1.4 0"/>
<path d="M238.5 202.6l.1 1.3 .5 .1 .5-.4M239.6 202.6v1.4M240.2 203l.5-.4 .5 .1 .1 1.3M240.2 202.6v1.4M241.9 203.9h.2l-.1 .1zM243.9 201.9v2.1M243.9 202.9a.66 .66 0 0 0-1-.1 .66 .66 0 0 0 0 1 .66 .66 0 0 0 1-.1M245.7 202.9a.66 .66 0 0 0-1-.1 .66 .66 0 0 0 0 1 .66 .66 0 0 0 1-.1M246.3 203l.5-.4 .5 .1 .1 1.3M246.3 201.9v2.1M264 202.2a.76 .76 0 0 0-.7-.3 .76 .76 0 0 0-.6 .5l.2 .3 1 .4a.5 .5 0 0 1 0 .8 .91 .91 0 0 1-1.2-.2M264.7 203l.5-.4 .4 .1 .1 1.3"/>
<path d="M264.7 201.9v2.1M266.4 203.2h1.1a.63 .63 0 0 0-.9-.5 .63 .63 0 0 0-.1 1 .6 .6 0 0 0 1 0M268.2 203.2h1.1a.6 .6 0 0 0-.7-.6 .6 .6 0 0 0-.4 .8 .61 .61 0 0 0 .4 .6 .61 .61 0 0 0 .7-.3M270 202.6h.6M270.3 201.9v1.7v.3l.4 .1M273.4 202.4a.63 .63 0 0 1 1-.3l.2 .4-1.3 1.5h1.4M276.7 201.9l-1.4 2.1M277.4 202.4a.63 .63 0 0 1 1-.3l.2 .4-1.3 1.5h1.4M279.4 200.2l.8-2.1 .8 2.1M281.6 200.1h.2l-.1 .1zM284.5 200.1h.2l-.1 .1z"/>
</g>
<text font-size="2.8" fill="#970000" x="215.5" y="44.9">A</text>
<g font-size="2.1" fill="#970000">
<text x="77.9" y="34.7">+5V</text>
<text x="138.4" y="33.4">VREF</text>
<text x="177.8" y="32.2">VREF</text>
<text x="241.6" y="34">TP2</text>
<text x="85.7" y="37.3">R52</text>
<text x="119.4" y="37.3">VREF</text>
<text x="153.8" y="42" transform="rotate(-90 153.8 42)">C20</text>
<text x="195.1" y="42" transform="rotate(-90 195.1 42)">R50</text>
<text x="215.8" y="37">+3V3</text>
<text x="223.4" y="41.1">U1.1</text>
<text x="85.8" y="42.3">470</text>
<text x="101.5" y="42.3">U8</text>
<text x="160.2" y="42.5" transform="rotate(-90 160.2 42.5)">100n</text>
<text x="200.2" y="42.2" transform="rotate(-90 200.2 42.2)">4.7k</text>
<text x="236.2" y="42.3">R1</text>
<text x="236.3" y="47.4">10</text>
<text x="251.6" y="45">VREF/2</text>
<text x="156.5" y="49.8">GND</text>
<text x="222.9" y="48.9">TSZ122</text>
<text x="99.9" y="55">TL431</text>
<text x="195.1" y="54.7" transform="rotate(-90 195.1 54.7)">R51</text>
<text x="200.2" y="54.9" transform="rotate(-90 200.2 54.9)">4.7k</text>
<text x="203.4" y="54.7" transform="rotate(-90 203.4 54.7)">C13</text>
<text x="209.7" y="55.2" transform="rotate(-90 209.7 55.2)">100n</text>
<text x="218.8" y="61.2">GND</text>
<text x="152.9" y="85.9">+5V</text>
<text x="187.7" y="90">U5</text>
<text x="192.1" y="89.7">LT1117-3.3</text>
<text x="220.9" y="85.9">+3V3</text>
<text x="124.3" y="91.1">D2</text>
<text x="137.8" y="91.2">R8</text>
<text x="86.4" y="101">F1</text>
<text x="122.6" y="99">Yellow</text>
<text x="137.2" y="96.3">470</text>
<text x="72.9" y="107.1">J13</text>
<text x="87.1" y="106.3">LVR012K</text>
<text x="119.2" y="107.1">L1</text>
<text x="122.8" y="106.9">2x10mH</text>
<text x="143.3" y="107.1">M3</text>
<text x="158.9" y="106.8" transform="rotate(-90 158.9 106.8)">C16</text>
<text x="165.3" y="107.3" transform="rotate(-90 165.3 107.3)">100u</text>
<text x="169.1" y="106.4" transform="rotate(-90 169.1 106.4)">C21</text>
<text x="175.4" y="106.4" transform="rotate(-90 175.4 106.4)">10u</text>
<text x="179.2" y="106.8" transform="rotate(-90 179.2 106.8)">C17</text>
<text x="185.6" y="107.3" transform="rotate(-90 185.6 107.3)">100n</text>
<text x="211" y="106.4" transform="rotate(-90 211 106.4)">C19</text>
<text x="217.3" y="106.4" transform="rotate(-90 217.3 106.4)">10u</text>
<text x="221.1" y="106.8" transform="rotate(-90 221.1 106.8)">C18</text>
<text x="227.5" y="107.3" transform="rotate(-90 227.5 107.3)">100n</text>
<text x="100.3" y="110" transform="rotate(-90 100.3 110)">X2</text>
<text x="106.8" y="113.5" transform="rotate(-90 106.8 113.5)">0.1u</text>
<text x="100.5" y="115.7" transform="rotate(-90 100.5 115.7)">C15</text>
<text x="119.4" y="117.9">CM_CHOKE</text>
<text x="139.9" y="117.3">HLK-PM01</text>
<text x="223.8" y="119.3">GND</text>
<text x="117.5" y="142.5">R46</text>
<text x="127.6" y="142.7">R47</text>
<text x="144.1" y="142.7">T1</text>
<text x="193.2" y="142.7">VREF/2</text>
<text x="117.6" y="148">39k</text>
<text x="127.8" y="147.7">39k</text>
<text x="158.3" y="150" transform="rotate(-90 158.3 150)">R48</text>
<text x="163.4" y="149.9" transform="rotate(-90 163.4 149.9)">100</text>
<text x="140" y="155.4">DL-PT202D</text>
<text x="193.1" y="155.5">V_RAW</text>
</g>
</svg>
